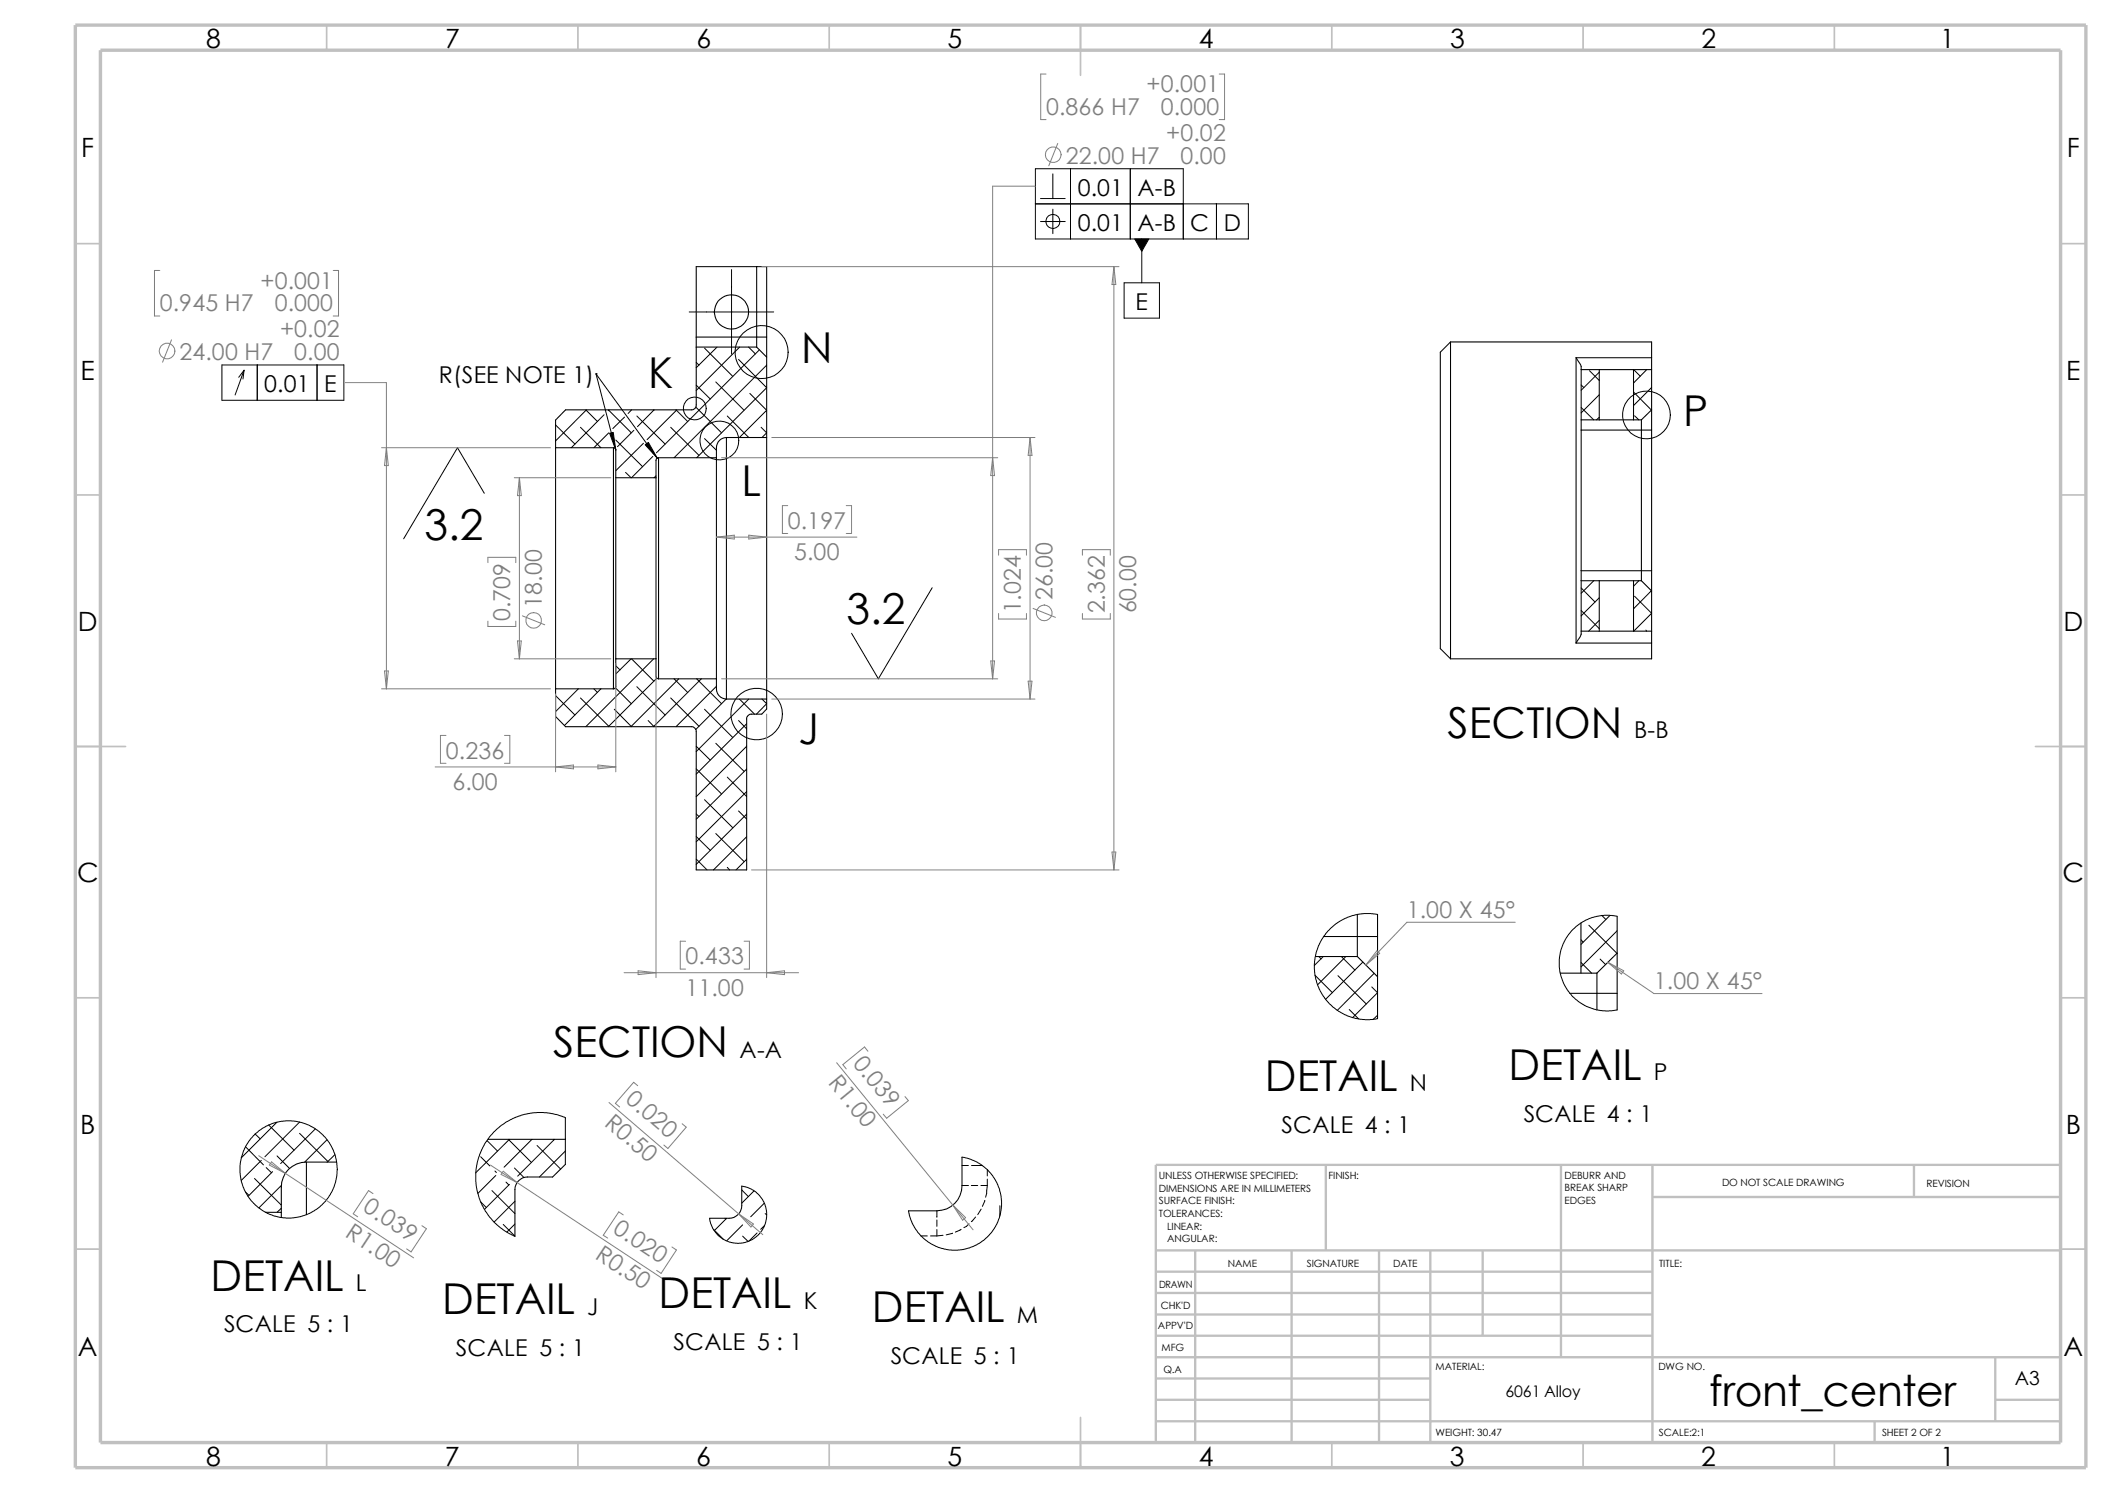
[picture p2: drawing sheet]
<svg xmlns="http://www.w3.org/2000/svg" width="420mm" height="297mm" viewBox="0 0 420 297" stroke-linecap="round" stroke-linejoin="round" font-family="sans-serif">
<g fill="none" stroke="#c0c0c0" stroke-width=".34">
<path d="M65 5v5M115 5v5M165 5v5M215 5v10M265 5v5M315 5v5M365 5v5M15 48.5h5M410 48.5h5M15 98.5h5M410 98.5h5M15 148.5h10"/>
<path d="M405 148.5h10M15 198.5h5M410 198.5h5M15 248.5h5M410 248.5h5M65 287v5M115 287v5M165 287v5M215 282v10M265 287v5M315 287v5M365 287v5"/>
</g>
<g fill="none" stroke="#c0c0c0" stroke-width=".47">
<path d="M263.8 231.7v17.1M310.6 231.7v38.3M328.8 238.1h81.2M328.8 231.7v55.3M380.8 231.7v6.4M410 231.7h-180v55.3M230 253h98.8M230 257.2h98.8M230 248.8h180M237.8 248.8v38.2M257 248.8v38.2M274.4 248.8v38.2"/>
<path d="M284.6 248.8v38.2M295 248.8v16.9M230 278.5h54.6M230 270h180M230 274.2h54.6M230 261.5h98.8M230 265.7h98.8M397 278.5h13M397 270v12.7M230 282.7h180M373 282.7v4.3"/>
</g>
<path d="M15 5h400v287h-400zM20 10h390v277h-390z" fill="none" stroke="#c0c0c0" stroke-width=".68" stroke-linecap="butt"/>
<g fill="none" stroke="#000" stroke-width=".2">
<path d="M207 39.5h4.9M209.5 34.6v4.9M213 33.6v13.9M224.9 33.6v13.9M145.5 53.6v16.8M206 40.6h42.4v6.9h-42.4v-13.9h29.4v13.9M207 44.1h4.9M209.5 41.6v4.9M223.6 56.3h7.1v7h-7.1zM227.2 47.5v8.8M242 40.6v6.9M44.2 72.6h24.2v7h-24.2z"/>
<path d="M48.6 73.7l-1.1 1.4M48.6 73.7l-.3 1.7M48.6 73.7l-1.8 4.9M51.2 72.6v7M63.1 72.6v7M118.6 74.4h.1M118.6 74.4l3.9 15.1M118.6 74.4l12.2 16.7M137.1 62.1h16.8M138.5 76.6l2.8 2.8M138.5 72.1l.6 .5M140.2 69.3l5.6 5.6"/>
<path d="M142.4 76l5.6 5.6M142.7 69l-4.2 4.2M146.9 71.5l5.6 5.6-13.9 14M147.2 69l-8.7 8.7M148.9 69l1.4 1.4M149.2 78.3l3.3 3.3-5.4 5.4M151.1 69.6l-20.5 20.5M152.5 72.6l-18.4 18.5M314.6 76.6l.5 .5M316.2 73.7l2 2M318.2 74l-3.6 3.6M318.2 78.5l-3.6 3.6"/>
<path d="M325 78l3.5 3.6M325 73.5l1.3 1.3M327.6 73.5l-2.6 2.7M328.6 77.1l-3.6 3.6M96.4 98.1l-5.4-9-10.7 18.1M110.5 84.5l3.9 3.8M115.5 85l4 4.1M116.5 81.5l2.4 2.4M116.7 81.5l-6.2 6.2M120.2 82.5l-6.5 6.6M121 81.5l4.6 4.6M121.1 86.1l-2.9 3"/>
<path d="M121.2 81.5l-.2 .2M122.5 87.5l5.3 5.3M124.2 83l-2.3 2.3M124.5 94l1.1 1M125.6 81.5l-.6 .8M126.1 85.6l-3.2 3.3M126.7 82.8l5.6 5.5M128 88.2l-5.5 5.4M129.9 90.8l-4.3 4.2M130 81.5l.1 .1M130.1 81.5l-3.3 3.4M130.5 94.7l-.4 .3"/>
<path d="M130.7 91.2h.1M133.4 85l5.7 5.6M134.5 81.5l2.3 2.4M134.7 81.5l-6 6M138.4 81l5.2 5.1M140.2 87.2l2.3 2.4M144.7 82.8l4.3 4.2M151.4 85l1.1 1.1-.9 .9M314.6 81.1l2.5 2.4M318.2 83l-.6 .5M325.2 82.7l.9 .8M185.5 116.9l-10.7 18.1-5.4-9"/>
<path d="M314.6 117l2.7 2.8M317.1 115.5l-2.5 2.5M318.2 118.9l-3.6 3.6M325.2 118.6l3.4 3.4-3.6 3.6M326.1 115.5l-1.1 1.1M328.5 117.5l-3.5 3.6M110.5 138.4l3.9 3.8M115.1 137l-4.6 4.6M115.5 138.9l5.6 5.6M118.2 137l.7 .8M119.5 137l-7.2 7.3M122.4 136.8l3.2 3.2"/>
<path d="M122.5 132.5l.9 .8M125.6 131.1l-3.1 3M125.6 131.1l4.5 4.4M126.7 136.6l5.6 5.6M130 131.1l-13.5 13.5M130.7 134.9l-9.7 9.7M133.4 138.9l5.7 5.6M134.1 135l2.7 2.8M135 135l-9.5 9.6M138.6 135l5 5M139.5 135l-9.5 9.6M142.5 136.5l-8 8.1"/>
<path d="M144.5 139.1l-6.1 6M147.1 139.1l3 3M149 139.1l-10.5 10.4M151.6 139.1l.9 .9-2 2.1M314.6 121.5l3.6 3.6M318.2 123.4l-2.1 2.2M327.4 125.3l.2 .3M122.2 141.1l3.4 3.5M128.9 143.3l1.2 1.3M138.5 153l5.1 4.9M138.5 148.5l2.8 2.7M140.2 159.1l5.6 5.6"/>
<path d="M140.2 141.1l5.6 5.6M142.4 147.9l5.6 5.6M144.7 154.6l3.8 3.9M146.9 143.3l1.6 1.7M148.5 144l-10 10M148.5 148.5l-10 10M148.5 153l-10 10M148.5 157.5l-10 10M138.5 170.9l2.2 2.2M138.5 166.4l2.8 2.8M138.5 161.9l.6 .5M142.4 165.8l5.6 5.6"/>
<path d="M144.7 172.6l.5 .5M146.9 161.3l1.6 1.6M148.5 162l-10 10M148.5 166.5l-6.6 6.6M148.5 170.9l-2.1 2.2M261.6 194l3.5 3.5M262.4 190.3l.4 .5M263.3 190.3l-1.8 1.8M266.2 194.1l5.6 5.6M266.9 190.3l2.7 2.7M267.8 190.3l-5.7 5.6M271.1 191.4l-7.4 7.4"/>
<path d="M272.9 196.3l1.2 1.2-5 4.9M273.4 193.6l-7.3 7.4M274.1 181.9l-1.3-.2-2.8 .2-1.9 .6-2.2 1.2-1.7 1.6-1.4 1.9-1 2.4-.3 2.1 .2 3 .8 2.1 1 1.7 1.8 1.9 2.2 1.4 2.2 .8 1.9 .3 2.5-.3M314.5 191.5l2.2 2.1M314.5 186.9l.5 .5M316.1 184.1l5.6 5.6M318.3 190.8l1.1 1.1M318.7 182.1l.8 .8M320.3 182.1l-5.8 5.8M321.7 182.3l-1.5-.2-2.5 .2-2.2 .7-1.4 .9-1.5 1.3-1.4 2-.7 1.9-.3 1.7 .1 2.6 .8 2.3 .9 1.5 1.5 1.6 1.8 1.2 1.9 .8 2.2 .3 2.3-.2M321.7 185.2l-7.2 7.2M268.4 200.8l1.9 1.9"/>
<path d="M274.1 202l-.9 .8M48.9 237.2l.6 .6M48.9 228.1l3.5 3.6M50.6 234.4l5.4 5.3M50.8 225.6l1 1M52 230.8l-4 4M53 232.3l1 1M53.5 223.8l5 5M54.2 233.1l-4.8 4.9M55.1 223.3l-7.1 7M55.1 230l2.5 2.5M56 235.8l-4.5 4.5"/>
<path d="M59.6 223.2l-6.9 6.9M59.6 225.5l5.6 5.6M62.7 224.6l-6.9 6.9M65.1 226.7l-4.5 4.5M66.6 229.7l-1.5 1.5M95.6 239.1l1.1 1.1M95.6 230.1l1.9 1.8M96.9 226.9l2.1 2.1M97.9 236.9l4.5 4.5M98.5 233l.3 .3M98.6 233.8l-3.5 3.6M100.7 235.2l.5 .5"/>
<path d="M101.1 226.7l4.6 4.5M101.3 226.7l-6.6 6.6M101.3 235.6l-4.9 5M102.4 232.4l1.8 1.8M102.4 239l-4.1 4.1M105.8 226.7l-5.5 5.5M106.8 227.9l4.7 4.7M110.1 226.7h.1M110.3 226.7l-7.3 7.3M112.5 222.3l-1.8-.6-2.6-.4-2.6 .1-2.9 .8-2.1 1.2-2.2 1.8-1.9 2.3-.9 2.1-.8 2.8v2.7l.2 1.5 .6 2.3 1 2 1.6 2 1.9 1.7 2.4 1.4M112.5 229l-5.2 5.1M147.6 236l1.4 .3 1.4 .9 1.3 1.4 .5 1.1 .3 1.4-.1 2-.7 1.5-1 1.2-1 .8-1.5 .6-1.5 .2-1.7-.3-1.2-.6-1.4-1.3-.5-.7-.5-1.1-.2-1"/>
<path d="M147.6 236.7l1.3 1.3M150 236.9l-2.4 2.5M152.1 239.4l-2.7 2.7M191.4 230.2l1 .2 1.7 .7 1.8 1.1 1.6 1.7 1.3 2.4 .5 2.5-.2 2.6-.8 2.1-.8 1.4-.7 .8-1.9 1.6-2.1 1-2.3 .4h-1.6l-1.5-.3-2-.9-2.2-1.6-1-1.3-.7-1.3-.7-2.4M191.4 235.8h1.3M191.4 231.9h1.3M193.3 235.8h1.2M193.3 231.9h2.1M195.2 235.8h1.2M195.9 238.8l-.4 1.2M196.4 232.7v1.2M196.4 234.6v1.2"/>
<path d="M196.4 235.8l-.1 1.6-.2 .8M198.9 239.9v2M52.9 241.2h.1M56 240.4l-.9 .8M100.1 243.6l2.3 2.3M102.4 243.5l-1.6 1.6M141.9 244.6l2 1.9M144.2 242.4l.2 .1M144.6 242.4l-2.5 2.4M147.7 243.7l-3.1 3.1M147.7 245.9l1.1 1.1M150.6 245.3l-1.6 1.6"/>
<path d="M152.1 243.8l-.8 .8M152.2 241.4l.3 .3M183.2 245.9h1.3M185.1 245.9h1.3M186.4 240.9v1.2M186.4 242.7v1.3M186.4 244.6v1.3M187.6 245.7l-1.2 .2M189.5 245.3l-1.2 .4M191.2 244.6l-1.1 .5M192.8 243.5l-.5 .5-.5 .2M194.1 242.1l-.8 .9"/>
<path d="M195.2 240.5l-.7 1.1"/>
<circle cx="209.5" cy="44.1" r="1.4"/>
<circle cx="151.5" cy="70.1" r="5.3"/>
<circle cx="138.2" cy="81.3" r="2.28"/>
<circle cx="143.1" cy="87.6" r="3.9"/>
<circle cx="327.6" cy="82.6" r="4.7"/>
<circle cx="150.5" cy="142" r="5.1"/>
<circle cx="57.4" cy="232.7" r="9.7"/>
</g>
<g fill="none" stroke="#000" stroke-width=".21">
<path d="M150.5 53v16M138.5 69v11.6a.88 .88 0 0 1-1 .9h-25l-2 2.1v5.5M138.5 67.1v-14.1h14v14.1M138.5 69h12M138.5 67.1h14M138.5 67.1v1.9M150.5 69l2 2M152.5 71v16M152.5 67.1v3.9M288.6 68l-2 2.1v58.9l2 2.1M288.6 68v63.1M288.6 68h40v3.2"/>
<path d="M313.6 71.2v56.7M313.6 71.2l.9 1.4 .1 .9M313.6 71.2h15M314.6 73.5h3.6M314.6 73.5v10M318.2 73.5h6.8M318.2 73.5v10M325 73.5v10M325 73.5h3.6M328.6 73.5v8M328.6 71.2v2.3M110.5 89.1h11.5"/>
<path d="M110.5 89.1v47.9M122 89.1a.44 .44 0 0 1 .5 .4v5.5M122 89.1v47.9M122.5 95v36.1M122.5 95h8M130.5 95v36.1M131 91.1a.5 .5 0 0 0-.5 .5v3.4M131 91.1h11.5M131 91.1v43.9M142.5 91.1v43.9M144.5 87a2.02 2.02 0 0 0-2 2.1v2M144.5 87v52.1"/>
<path d="M144.5 87h8M152.5 87v52.1M314.6 83.5v2.1M314.6 83.5h3.6M314.6 85.6v27.9M314.6 85.6h14M318.2 83.5h6.8M325 83.5h1.6M326.6 83.5v32M328.6 81.5l-2 2M328.6 85.6v27.9M328.6 81.5v4.1"/>
<path d="M314.6 113.5v2M314.6 115.5v10.1M314.6 115.5h3.6M314.6 113.5h14M318.2 115.5h6.8M318.2 115.5v10.1M325 115.5v10.1M325 115.5h1.6M326.6 115.5l2 2.1M328.6 117.6v8M328.6 113.5v4.1M110.5 137v5.5l2 2.1h25a.94 .94 0 0 1 1 .9v27.6h10v-30.1a.94 .94 0 0 1 1-.9h2.1l.9-1v-2"/>
<path d="M110.5 137h11.5M122.5 131.1v5.5a.44 .44 0 0 1-.5 .4M122.5 131.1h8M130.5 131.1v3.4a.5 .5 0 0 0 .5 .5M131 135h11.5M142.5 135v2a2.02 2.02 0 0 0 2 2.1M144.5 139.1h8M313.6 127.9h15M314.6 125.6v.6l-.2 .5-.8 1.2M314.6 125.6h3.6M318.2 125.6h6.8M325 125.6h3.6"/>
<path d="M328.6 127.9v3.2h-40M328.6 125.6v2.3M261.7 190.3h8.3M263.4 186.3h10.7M270 181.9v8.4M270 190.3l4.1 4M274.1 181.9v4.4M274.1 194.3v8.3M274.1 186.3v8M310.4 193.6h4.1M312.3 197.6h9.4M314.5 183.6v10"/>
<path d="M314.5 193.6h3.2M317.7 193.6v7.3M321.7 189.6v8M321.7 189.6l-4 4M321.7 182.3v7.3M321.7 197.6v3.3M61 231.2v10.4M61 231.2h6M61 231.2a4.9 4.9 0 0 0-5 5v5M97.1 226.7h15.4M112.5 226.7v4.9l-2.6 2.5h-5a2.53 2.53 0 0 0-2.5 2.5v9.4M112.5 222.3v4.4"/>
<path d="M147.6 236v3.9a2.53 2.53 0 0 1-2.5 2.5h-3.9M191.4 230.2v5.6a5 5 0 0 1-5 5.1h-5.6M52.9 241.2h3.1M56 241.2v1"/>
<circle cx="145.5" cy="62.1" r="3.4"/>
</g>
<g fill="none" stroke="#808080" stroke-width=".2">
<path d="M208.1 14.7h-1v9.1h1M242.6 14.7h1v9.1h-1M206 37h-8.5v98M210.4 28.5l-1.7 4.5M31.8 53.8h-1.1v9.1h1.1M66.3 53.8h1.1v9.1h-1.1M151.6 53h71M221.6 53v120.1M221.6 53l.4 3.6h-.8zM34.1 67.6l-1.8 4.5M68.7 76.1h8.2v60.9M75.9 89.1h33.6"/>
<path d="M76.9 89.1l.4 3.5h-.8zM102.3 95h19.2M103.3 95l.4 3.6h-.7zM103.3 95v36.1M143.6 91.1h54.9M153.5 87h52.4M197.5 91.1l.4 3.5h-.8zM204.9 87l.4 3.6h-.7zM204.9 87v52.1M97.1 111.9v-1h5.5v1M142.5 106.8h28M142.5 106.8l3.6-.3v.7z"/>
<path d="M149 106.5l3.5 .3-3.5 .4zM156.7 100.6h-1v5.5h1M168.4 100.6h1v5.5h-1M198.7 110.4v-1.1h5.5v1.1M215.3 110.4v-1.1h5.6v1.1M75.9 137h33.6M76.5 133.5h.8l-.4 3.5zM97.1 123.6v1h5.5v-1M102.3 131.1h19.2M103 127.5h.7l-.4 3.6zM103.9 122.5l4.5 1.8M110.5 138v15.5"/>
<path d="M122.5 132v21.5M130.5 132v62.5M143.6 135h54.9M153.5 139.1h52.4M197.1 131.5h.8l-.4 3.5zM198.7 122v1.1h5.5v-1.1M204.6 135.5h.7l-.4 3.6zM205.5 121l4.5 1.8M215.3 122v1.1h5.6v-1.1M86.6 152.6h35.9M88.7 146.3h-1.1v5.5h1.1M100.4 146.3h1v5.5h-1"/>
<path d="M110.5 152.6l3.6-.4v.8zM119 152.2l3.5 .4-3.5 .4zM152.5 142.1v52.4M149.5 173.1h73.1M221.2 169.5h.8l-.4 3.6zM124.2 193.5h34.7M127 193.1l3.5 .4-3.5 .4zM136.4 187.2h-1.1v5.6h1.1M148 187.2h1.1v5.6h-1.1M152.5 193.5l3.6-.4v.8zM273.9 189.1l.6 .6-2.8 2.3zM301.5 183.5h-21.6l-8.2 8.5"/>
<path d="M319.9 191.4l3.1 1.7-.4 .7zM319.9 191.4l9.2 6.3h21.5M121.2 219.3l25.7 22.2M126.9 216l-.8-.7-3.7 4.2 .9 .7M166.5 211.4l23.1 28.3M172.7 209.1l-.7-.8-4.3 3.5 .7 .8M180 218.1l.7 .8-4.3 3.6-.7-.8M51.5 229.9l5.3 3.5M54 231.1l2.8 2.3-3.2-1.6zM56.8 233.4l25.5 16.8M74.2 237.4l-.9-.5-3 4.6 .9 .6M97.6 231.8l5.3 3.4"/>
<path d="M100.1 233l2.8 2.2-3.2-1.6zM102.9 235.2l29.1 19.3M135.7 223.6l.8 .6-3.6 4.3-.8-.7M189.6 239.7l4 4.9M189.6 239.7l2.5 2.5-.6 .5zM83.9 243.8l.9 .6-3 4.6-.9-.5M124 241.7l-.9-.6-3.1 4.6 .9 .6M133.7 248.1l.9 .6-3.1 4.6-.9-.6M146.9 241.5l4.9 4.1M146.9 241.5l3 2-.5 .6z"/>
<circle cx="209.6" cy="30.8" r="1.56"/>
<circle cx="33.3" cy="69.8" r="1.55"/>
<circle cx="106.2" cy="123.4" r="1.56"/>
<circle cx="207.8" cy="121.9" r="1.56"/>
</g>
<path d="M225.8 47.5h2.8l-1.4 2.5zM121.3 86.2l.7-.2 .5 3.5zM128.4 88.5l.6-.5 1.8 3.1z" fill="#000" stroke="#000" stroke-width=".2"/>
<g font-size="8.5">
<text x="128.9" y="77.2">K</text>
<text x="159.4" y="72.3">N</text>
<text x="334.9" y="84.8">P</text>
<text x="147.5" y="98.7">L</text>
<text x="84.5" y="107.4">3.2</text>
<text x="168.4" y="124.1">3.2</text>
<text x="158.8" y="148">J</text>
<text x="288" y="146.8">SECTION</text>
<text x="110.1" y="210.3">SECTION</text>
<text x="300.1" y="214.8">DETAIL</text>
<text x="251.6" y="217">DETAIL</text>
<text x="41.9" y="256.8">DETAIL</text>
<text x="88" y="261.4">DETAIL</text>
<text x="131" y="260.2">DETAIL</text>
<text x="173.4" y="263">DETAIL</text>
<text x="340.1" y="279.7">front_center</text>
</g>
<g font-size="5.3">
<text x="41" y="9.6">8</text>
<text x="88.5" y="9.6">7</text>
<text x="138.5" y="9.6">6</text>
<text x="188.5" y="9.6">5</text>
<text x="238.5" y="9.6">4</text>
<text x="288.5" y="9.6">3</text>
<text x="338.5" y="9.6">2</text>
<text x="386" y="9.6">1</text>
<text x="16.2" y="31.3">F</text>
<text x="411.2" y="31.3">F</text>
<text x="16" y="75.6">E</text>
<text x="411.1" y="75.6">E</text>
<text x="15.5" y="125.6">D</text>
<text x="410.5" y="125.6">D</text>
<text x="15.3" y="175.6">C</text>
<text x="410.3" y="175.6">C</text>
<text x="16" y="225.6">B</text>
<text x="411" y="225.6">B</text>
<text x="15.5" y="269.8">A</text>
<text x="410.5" y="269.8">A</text>
<text x="41" y="291.6">8</text>
<text x="88.5" y="291.6">7</text>
<text x="138.5" y="291.6">6</text>
<text x="188.5" y="291.6">5</text>
<text x="238.5" y="291.6">4</text>
<text x="288.5" y="291.6">3</text>
<text x="338.5" y="291.6">2</text>
<text x="386" y="291.6">1</text>
</g>
<g font-size="4.6" fill="#808080">
<text x="208.1" y="22.8">0.866 H7</text>
<text x="228.1" y="18.3">+0.001</text>
<text x="230.9" y="22.9">0.000</text>
<text x="232" y="28.1">+0.02</text>
<text x="212" y="32.6">22.00 H7</text>
<text x="234.9" y="32.6">0.00</text>
<text x="51.8" y="57.4">+0.001</text>
<text x="31.8" y="61.8">0.945 H7</text>
<text x="54.7" y="61.9">0.000</text>
<text x="35.7" y="71.7">24.00 H7</text>
<text x="55.8" y="67.1">+0.02</text>
<text x="58.5" y="71.7">0.00</text>
<text x="156.7" y="105.2">0.197</text>
<text x="158" y="111.5">5.00</text>
<text x="209.4" y="119.4" transform="rotate(-90 209.4 119.4)">26.00</text>
<text x="101.5" y="123.6" transform="rotate(-90 101.5 123.6)">0.709</text>
<text x="107.8" y="120.9" transform="rotate(-90 107.8 120.9)">18.00</text>
<text x="203.1" y="122" transform="rotate(-90 203.1 122)">1.024</text>
<text x="219.8" y="122" transform="rotate(-90 219.8 122)">2.362</text>
<text x="226.1" y="122" transform="rotate(-90 226.1 122)">60.00</text>
<text x="88.7" y="150.9">0.236</text>
<text x="90" y="157.2">6.00</text>
<text x="279.9" y="182.5">1.00 X 45°</text>
<text x="136.4" y="191.9">0.433</text>
<text x="329.1" y="196.7">1.00 X 45°</text>
<text x="136.4" y="198.1">11.00</text>
<text x="164.6" y="215.5" transform="rotate(51 164.6 215.5)">R1.00</text>
<text x="169.5" y="211.7" transform="rotate(51 169.5 211.7)">0.039</text>
<text x="124.2" y="219.1" transform="rotate(41 124.2 219.1)">0.020</text>
<text x="120.1" y="223.7" transform="rotate(41 120.1 223.7)">R0.50</text>
<text x="68.5" y="246" transform="rotate(33 68.5 246)">R1.00</text>
<text x="72" y="240.8" transform="rotate(33 72 240.8)">0.039</text>
<text x="121.7" y="245" transform="rotate(33 121.7 245)">0.020</text>
<text x="118.2" y="250.2" transform="rotate(33 118.2 250.2)">R0.50</text>
</g>
<g font-size="4.6">
<text x="214.4" y="38.9">0.01</text>
<text x="226.3" y="38.9">A-B</text>
<text x="214.4" y="45.9">0.01</text>
<text x="226.3" y="45.9">A-B</text>
<text x="236.8" y="45.9">C</text>
<text x="243.5" y="45.9">D</text>
<text x="225.9" y="61.6">E</text>
<text x="52.6" y="78">0.01</text>
<text x="64.5" y="78">E</text>
<text x="87.3" y="76.2">R(SEE NOTE 1)</text>
<text x="325.1" y="146.9">B-B</text>
<text x="147.2" y="210.4">A-A</text>
<text x="329" y="214.9">P</text>
<text x="280.5" y="217.1">N</text>
<text x="255" y="225.3">SCALE 4 : 1</text>
<text x="303.1" y="223.1">SCALE 4 : 1</text>
<text x="70.8" y="256.8">L</text>
<text x="116.8" y="261.5">J</text>
<text x="159.9" y="260.3">K</text>
<text x="202.3" y="263.1">M</text>
<text x="44.6" y="265">SCALE 5 : 1</text>
<text x="90.7" y="269.7">SCALE 5 : 1</text>
<text x="134" y="268.5">SCALE 5 : 1</text>
<text x="177.2" y="271.3">SCALE 5 : 1</text>
</g>
<text font-size="3.9" x="400.9" y="275.5">A3</text>
<text font-size="3.2" x="299.5" y="277.9">6061 Alloy</text>
<g font-size="2">
<text x="230.5" y="234.6">UNLESS OTHERWISE SPECIFIED:</text>
<text x="230.5" y="237.1">DIMENSIONS ARE IN MILLIMETERS</text>
<text x="230.5" y="239.6">SURFACE FINISH:</text>
<text x="264.3" y="234.6">FINISH:</text>
<text x="311.3" y="239.5">EDGES</text>
<text x="311.3" y="234.5">DEBURR AND</text>
<text x="311.3" y="237">BREAK SHARP</text>
<text x="342.6" y="236">DO NOT SCALE DRAWING</text>
<text x="383.3" y="236.2">REVISION</text>
<text x="230.5" y="242.1">TOLERANCES:</text>
<text x="232.2" y="244.6">LINEAR:</text>
<text x="232.2" y="247.1">ANGULAR:</text>
<text x="260" y="252">SIGNATURE</text>
<text x="277.2" y="252">DATE</text>
<text x="330.1" y="252">TITLE:</text>
<text x="230.6" y="256.2">DRAWN</text>
<text x="244.3" y="252.1">NAME</text>
<text x="230.9" y="260.4">CHK'D</text>
<text x="230.4" y="264.5">APPV'D</text>
<text x="231.1" y="268.8">MFG</text>
<text x="231.5" y="273.1">Q.A</text>
<text x="285.6" y="272.5">MATERIAL:</text>
<text x="329.9" y="272.5">DWG NO.</text>
<text x="285.6" y="285.6">WEIGHT: 30.47</text>
<text x="330" y="285.6">SCALE:2:1</text>
<text x="374.4" y="285.6">SHEET 2 OF 2</text>
</g>
</svg>
